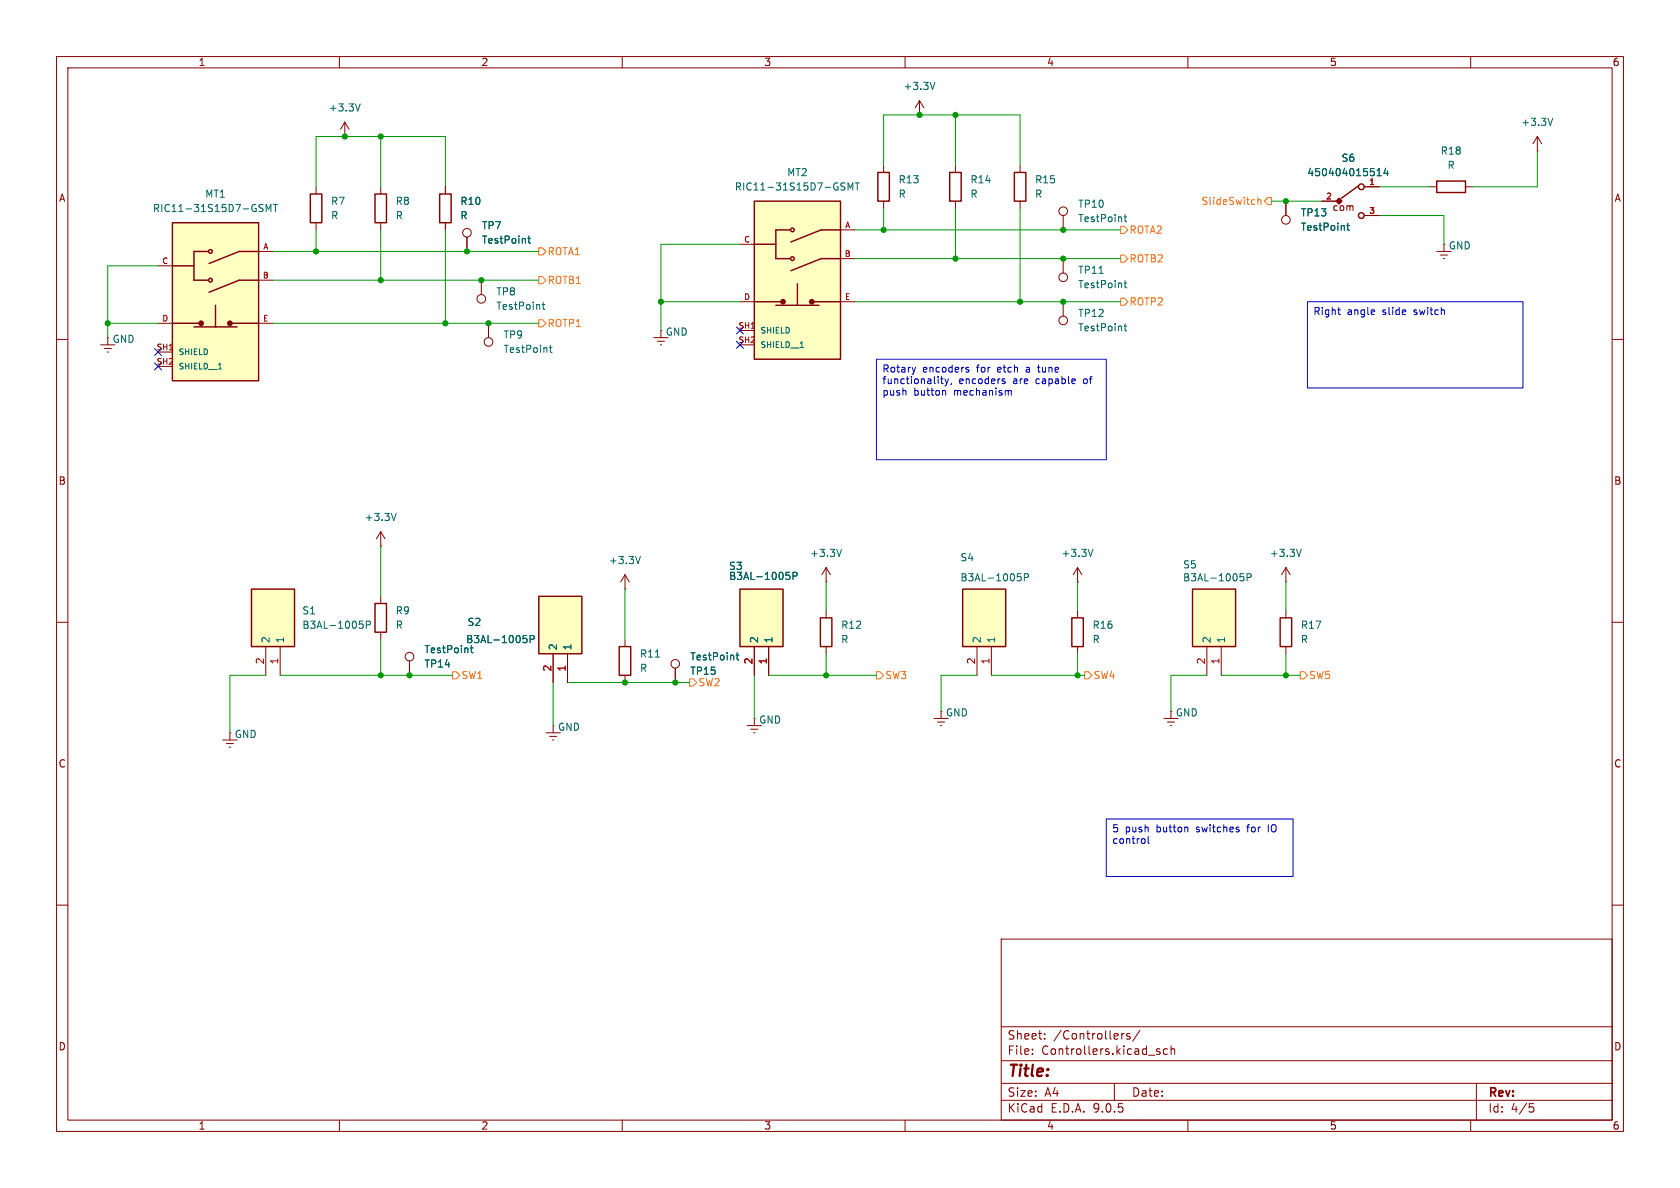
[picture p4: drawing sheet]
<svg xmlns="http://www.w3.org/2000/svg" width="297mm" height="210mm" viewBox="0 0 297 210" stroke-linecap="round" stroke-linejoin="round" font-family="sans-serif">
<g fill="none" stroke="#840000" stroke-width=".18">
<path d="M10 10h277v190h-277zM12 12h273v186h-273zM60 10v2M110 10v2M160 10v2M210 10v2M260 10v2M55.9 33v1.3M55.9 39.4v1.2M67.3 33v1.3M67.3 39.4v1.2M168.9 29.2v1.3"/>
<path d="M168.9 35.6v1.2M188 53.3v2.6M10 60h2M285 60h2M10 110h2M110.5 104.1h.1M110.5 101.6l-.8 1.3M110.5 101.6l.8 1.3M110.5 101.6v2.5M110.5 113v1.3M110.5 119.4v1.3M119.4 118.1v2.6"/>
<path d="M146 102.9h.1M146 100.3v2.6M146 108v1.2M146 114.3v1.3M146 100.3l-.7 1.3M146 100.3l.8 1.3M190.5 102.9h.1M190.5 100.3l-.8 1.3M190.5 100.3l.8 1.3M190.5 100.3v2.6M227.3 102.9h.1M227.3 100.3l-.7 1.3"/>
<path d="M227.3 100.3l.8 1.3M227.3 100.3v2.6M285 110h2M10 160h2M177 166h108v32h-108zM285 160h2M60 198v2M110 198v2M160 198v2M177 194.5h108M177 191.5h108M177 187.5h108"/>
<path d="M177 181.5h108M182.5 186.3v.1M182.5 185.5v.1M184.7 183.6v.1M184.7 182.8v.1M197 191.5v3M198.3 182.7v1M198.7 182.7l-.2 .1-.2 .2M199.7 182.8l-.3-.1-.2 .2v.2l.5 .2v.3h-.5M201.5 182.1l-1.3 2M204.5 185.8l.5 .2 .1 .1-.1 .2-.4 .1M204.5 185.5h.5"/>
<path d="M206.4 185.5l-.4-.1-.3 .3v.4l.1 .2h.6M207 185.5l.2-.1 .4 .1 .1 .9M207 184.9v1.5M210 198v2M260 198v2M261 191.5v6.5M270.4 195.1h.7M270.5 195.7h.4l.3 .3-.2 .5-.5 .1"/>
<circle cx="188" cy="56.6" r=".76"/>
<circle cx="119.4" cy="117.3" r=".76"/>
</g>
<path d="M198.7 57.6h.5M198.9 57.2v1.1l.3 .2M113.2 98.4l-.4 1.2M148.8 97.1l-.5 1.3M193.2 97.1l-.4 1.3M230.1 97.1l-.5 1.3M115.9 116.1h.7M130.1 115.8h.5M130.3 115.4v1.1l.3 .2" fill="none" stroke="#006464" stroke-width=".18"/>
<path d="M54.9 34.3h2v5.1h-2zM66.3 34.3h2v5.1h-2zM167.9 30.5h2v5.1h-2zM109.5 114.3h2v5.1h-2zM145 109.2h2.1v5.1h-2.1z" fill="none" stroke="#840000" stroke-width=".25"/>
<path d="M130.8 104.1h7.6v10.2h-7.6z" fill="#ffffc2"/>
<path d="M77.7 34.3h2.1v5.1h-2.1zM254 32h5.1v2h-5.1zM130.8 104.1h7.6v10.2h-7.6z" fill="none" stroke="#840000" stroke-width=".25"/>
<g fill="none" stroke="#840000" stroke-width=".18">
<path d="M78.7 33v1.3M78.7 39.4v1.2M252.7 33h1.3M259.1 33h1.2M271.8 26.7h.1M271.8 24.1l-.8 1.3M271.8 24.1l.7 1.3M271.8 24.1v2.6M82.5 41.9v2.6M85.1 49.5v2.6M254 44.5h2.5M254.6 45.1h1.3"/>
<path d="M255.1 45.7h.3M255.3 43.2h.1M255.3 43.2v1.3M133.3 114.3v5.1M135.9 114.3v5.1M132.1 128.3h2.5M132.7 128.9h1.3M133.2 129.5h.3M133.3 127h.1M133.3 127v1.3"/>
<circle cx="82.5" cy="41.1" r=".76"/>
<circle cx="85.1" cy="52.8" r=".76"/>
</g>
<path d="M274.5 20.9l-.4 1.3M93.3 42.2h.5M93.5 41.7v1.1l.3 .2M95.8 53.8h.5M96 53.4v1.1l.3 .2M139 101.2h.6M139.1 101.6h.3l.3 .3-.2 .5h-.4M140.2 101.8h.6l.1-.2v-.3l-.7-.1v1.2" fill="none" stroke="#006464" stroke-width=".18"/>
<path d="M133.3 35.6h15.3v27.9h-15.3z" fill="#ffffc2"/>
<g fill="none" stroke="#840000" stroke-width=".25">
<path d="M133.3 35.6h15.3v27.9h-15.3zM240.2 32.9l-3.1 2.2M133.3 43.2h3.9M133.3 53.3h5.1M137.2 54h7.6M139.7 40.6h-2.5v5.1h2.5M141 50.2v3.8M143.5 53.3h5.1M148.6 40.6h-3.4l-5.4 2.2M148.6 45.7h-3.4l-5.4 2.2M189.5 109.2h2v5.1h-2z"/>
<circle cx="240.7" cy="33" r=".51"/>
<circle cx="240.7" cy="38.1" r=".51"/>
<circle cx="140.1" cy="45.7" r=".33"/>
<circle cx="140.1" cy="40.6" r=".33"/>
</g>
<g fill="none" stroke="#840000" stroke-width=".51">
<circle cx="138.4" cy="53.3" r=".25"/>
<circle cx="143.5" cy="53.3" r=".25"/>
</g>
<g fill="none" stroke="#840000" stroke-width=".18">
<path d="M227.3 35.6v2.5M233.7 35.6h2.5M241.3 33h2.5M241.3 38.1h2.5M130.8 43.2h2.5M130.8 53.3h2.5M130.8 58.4h2.5M148.6 53.3h2.5M148.6 40.6h2.5M148.6 45.7h2.5M130.8 61h2.5M190.5 108v1.2"/>
<path d="M190.5 114.3v1.3M205.7 127h2.6M206.4 127.6h1.2M206.9 128.3h.2M207 125.7h.1M207 125.7v1.3"/>
<circle cx="227.3" cy="38.9" r=".76"/>
</g>
<path d="M148.9 32.9l.4 .2 .1 .3-.3 .2h-.3M148.9 32.3l.5 .1M149.9 33.6v-1.3l.4 .9 .5-.9v1.3M151.2 32.3h.7M151.6 32.3v1.3M238.1 39.9h.5M238.3 39.4v1.1l.3 .2M243.5 31.1h.7M243.5 30.2l.3-.4v1.3M245 29.7l-.3 .9h.8M245.3 30.2v.9M141.5 61.4h.6" fill="none" stroke="#006464" stroke-width=".18"/>
<path d="M236.2 35.6l.5-.5 .5 .5-.5 .5z" fill="#840000" stroke="#840000" stroke-width=".25"/>
<path d="M210.8 104.1h7.6v10.2h-7.6z" fill="#ffffc2"/>
<path d="M210.8 104.1h7.6v10.2h-7.6zM226.3 109.2h2v5.1h-2z" fill="none" stroke="#840000" stroke-width=".25"/>
<path d="M213.4 114.3v5.1M215.9 114.3v5.1M227.3 108v1.2M227.3 114.3v1.3" fill="none" stroke="#840000" stroke-width=".18"/>
<path d="M219.3 101.4h.6M219.4 101.9h.3l.2 .2-.1 .5-.4 .1M220.5 102.1l.6-.1 .1-.2-.1-.3-.6-.1v1.3" fill="none" stroke="#006464" stroke-width=".18"/>
<path d="M170.2 104.1h7.6v10.2h-7.6z" fill="#ffffc2"/>
<path d="M170.2 104.1h7.6v10.2h-7.6z" fill="none" stroke="#840000" stroke-width=".25"/>
<g fill="none" stroke="#840000" stroke-width=".18">
<path d="M188 38.1v2.5M115.6 59.7h2.5M116.8 58.4h.1M116.8 58.4v1.3M188 45.7v2.6M116.2 60.3h1.3M116.7 61h.3M172.7 114.3v5.1M175.3 114.3v5.1"/>
<circle cx="188" cy="37.3" r=".76"/>
<circle cx="188" cy="49" r=".76"/>
</g>
<path d="M198.7 38.3h.5M198.9 37.9v1.1l.3 .2M194.3 48.3h.7M198.7 50h.5M198.9 49.6v1.1l.3 .2M179.9 101.4h.6M180 101.9h.3l.2 .2v.5l-.5 .1M181.1 102.1l.6-.1 .1-.2v-.3l-.7-.1v1.3" fill="none" stroke="#006464" stroke-width=".18"/>
<path d="M95.2 105.4h7.7v10.2h-7.7z" fill="#ffffc2"/>
<path d="M66.3 106.7h2v5.1h-2zM95.2 105.4h7.7v10.2h-7.7z" fill="none" stroke="#840000" stroke-width=".25"/>
<g fill="none" stroke="#840000" stroke-width=".18">
<path d="M61 24.1h.1M61 21.6l-.8 1.3M61 21.6l.7 1.3M61 21.6v2.5M19 59.7h.1M19 59.7v1.3M86.4 57.2v2.5M17.8 61h2.5M18.4 61.6h1.3M18.9 62.2h.3M67.3 96.5h.1M67.3 94v2.5"/>
<path d="M67.3 94l-.8 1.3M67.3 94l.8 1.3M67.3 105.4v1.3M67.3 111.8v1.2M72.4 116.8v2.6M97.8 115.6v5.1M100.3 115.6v5.1M96.5 129.5h2.6M97.2 130.2h1.2M97.7 130.8h.2M97.8 128.3h.1M97.8 128.3v1.2"/>
<circle cx="86.4" cy="60.5" r=".76"/>
<circle cx="72.4" cy="116.1" r=".76"/>
</g>
<path d="M63.7 18.4l-.4 1.2M97.1 61.5h.5M97.3 61v1.1l.3 .2M70 90.7l-.4 1.3M83.3 114.1v1.1l.3 .2M92.5 112.3h.6M92.6 112.8h.3l.3 .3-.1 .4-.5 .1M93.7 113l.6-.1 .1-.1v-.3l-.7-.2v1.3" fill="none" stroke="#006464" stroke-width=".18"/>
<path d="M44.4 104.1h7.7v10.2h-7.7z" fill="#ffffc2"/>
<path d="M44.4 104.1h7.7v10.2h-7.7z" fill="none" stroke="#840000" stroke-width=".25"/>
<path d="M47 114.3v5.1M49.5 114.3v5.1M39.4 130.8h2.5M40 131.4h1.3M40.5 132.1h.3M40.6 129.5h.1M40.6 129.5v1.3" fill="none" stroke="#840000" stroke-width=".18"/>
<path d="M63.6 109.8h.6M63.7 110.3h.3l.2 .2-.1 .5-.4 .1M64.8 110.5l.6-.1 .1-.2-.1-.3-.6-.1v1.3" fill="none" stroke="#006464" stroke-width=".18"/>
<path d="M30.5 39.4h15.2v27.9h-15.2z" fill="#ffffc2"/>
<g fill="none" stroke="#840000" stroke-width=".25">
<path d="M30.5 39.4h15.2v27.9h-15.2zM155.2 30.5h2v5.1h-2zM179.3 30.5h2.1v5.1h-2.1zM30.5 47h3.8M30.5 57.2h5.1M34.3 57.8h7.6M36.8 44.5h-2.5v5h2.5M38.1 54v3.8M40.6 57.2h5.1M45.7 44.5h-3.4l-5.3 2.1M45.7 49.5h-3.4l-5.3 2.2"/>
<circle cx="37.2" cy="44.5" r=".33"/>
<circle cx="37.2" cy="49.5" r=".33"/>
</g>
<g fill="none" stroke="#840000" stroke-width=".51">
<circle cx="35.6" cy="57.1" r=".25"/>
<circle cx="40.6" cy="57.1" r=".25"/>
</g>
<g fill="none" stroke="#840000" stroke-width=".18">
<path d="M162.6 17.8l-.8 1.3M162.6 17.8l.7 1.3M162.6 17.8v2.5M78.7 33v1.3M78.7 39.4v1.2M156.2 29.2v1.3M156.2 35.6v1.2M162.6 20.3h.1M180.3 29.2v1.3M180.3 35.6v1.2M227.3 35.6v2.5M233.7 35.6h2.5"/>
<path d="M241.3 33h2.5M241.3 38.1h2.5M27.9 47h2.6M27.9 57.2h2.6M45.7 57.2h2.6M45.7 44.5h2.6M45.7 49.5h2.6M82.5 41.9v2.6M27.9 62.2h2.6M27.9 64.8h2.6M72.4 116.8v2.6M97.8 115.6v5.1"/>
<path d="M100.3 115.6v5.1M119.4 118.1v2.6M133.3 114.3v5.1M135.9 114.3v5.1M165.1 127h2.5M165.7 127.6h1.3M166.2 128.3h.3M166.4 125.7h.1M166.4 125.7v1.3"/>
</g>
<g fill="none" stroke="#006464" stroke-width=".18">
<path d="M165.3 14.5l-.4 1.3M46 36.7l.4 .2 .1 .3-.2 .2h-.3M46 36.1l.5 .1M47.1 37.4v-1.3l.4 .9 .4-.9v1.3M48.3 36.1h.7M48.7 36.1v1.3M238.1 39.9h.5M238.3 39.4v1.1l.3 .2M243.5 31.1h.7M243.5 30.2l.3-.4v1.3M245 29.7l-.3 .9h.8M245.3 30.2v.9"/>
<path d="M93.3 42.2h.5M93.5 41.7v1.1l.3 .2M38.6 65.2h.6M83.3 114.1v1.1l.3 .2M92.5 112.3h.6M92.6 112.8h.3l.3 .3-.1 .4-.5 .1M93.7 113l.6-.1 .1-.1v-.3l-.7-.2v1.3M130.1 115.8h.5M130.3 115.4v1.1l.3 .2M139 101.2h.6M139.1 101.6h.3l.3 .3-.2 .5h-.4M140.2 101.8h.6l.1-.2v-.3l-.7-.1v1.2"/>
</g>
<g fill="none" stroke="#ff7100" stroke-width=".18">
<path d="M222.4 34.9v1.2M222.4 35.4l.2-.1 .3 .1v.7M224.2 34.9h.6v1.3h-.6l-.7-.6zM95.2 56.5h.7l.6 .7-.6 .6h-.7zM95.2 48.9h.7l.6 .6-.6 .7h-.7zM95.2 43.8h.7l.6 .7-.6 .6h-.7zM198.1 40h.7l.6 .6-.6 .7h-.7zM198.1 45.1h.7l.6 .6-.6 .7h-.7zM198.1 52.7h.7l.6 .6-.6 .7h-.7zM80 118.7h.6l.7 .7-.7 .6h-.6zM154.9 118.7h.7l.6 .7-.6 .6h-.7zM191.8 118.7h.6l.6 .7-.6 .6h-.6z"/>
<path d="M229.9 118.7h.6l.6 .7-.6 .6h-.6zM121.9 120h.7l.6 .7-.6 .6h-.7z"/>
</g>
<g fill="none" stroke="#009600" stroke-width=".18">
<path d="M55.9 33v-8.9h22.8v8.9M67.3 24.1v8.9M156.2 29.2v-8.9h24.1v8.9M156.2 36.8v3.8M168.9 20.3v8.9M168.9 36.8v8.9M180.3 36.8v16.5M224.8 35.6h8.9M243.8 33h8.9M243.8 38.1h11.5v5.1M271.8 26.7v6.3h-11.5M19 57.2h8.9"/>
<path d="M27.9 47h-8.9v12.7M48.3 49.5h46.9M48.3 57.2h46.9M48.3 44.5h46.9M55.9 40.6v3.9M67.3 40.6v8.9M78.7 40.6v16.6M116.8 53.3h14M130.8 43.2h-14v15.2M151.1 53.3h47M151.1 45.7h47M151.1 40.6h47"/>
<path d="M67.3 96.5v8.9M47 119.4h-6.4v10.1M49.5 119.4h30.5M67.3 113v6.4M110.5 104.1v8.9M133.3 119.4v7.6M135.9 119.4h19M146 102.9v5.1M146 115.6v3.8M172.7 119.4h-6.3v6.3M175.3 119.4h16.5M190.5 102.9v5.1"/>
<path d="M190.5 115.6v3.8M213.4 119.4h-6.4v6.3M215.9 119.4h14M227.3 102.9v5.1M227.3 115.6v3.8M97.8 120.7v7.6M100.3 120.7h21.6"/>
</g>
<path d="M130.2 57.8l1.2 1.2M131.4 57.8l-1.2 1.2M27.3 64.2l1.2 1.2M27.3 61.6l1.2 1.2M28.5 64.2l-1.2 1.2M28.5 61.6l-1.2 1.2M130.2 60.4l1.2 1.2M131.4 60.4l-1.2 1.2" fill="none" stroke="#000084" stroke-width=".18"/>
<g fill="none" stroke="#0000c2" stroke-width=".18">
<path d="M231.1 53.3h38.1v15.3h-38.1zM236.5 54.8h.5M236.7 55.6h.3M154.9 63.5h40.7v17.8h-40.7zM161.9 64.9l-.3 .9M166.3 67h.5M166.5 66.5v1.1l.3 .2M166.8 69l.4 .2v.7M167.1 67l.3 .8M167.4 67.8l-.3 .4M167.7 67l-.3 .8M168.2 67.8l-.1 .2"/>
<path d="M170.9 65.4h.3l.1 .2-.2 .2h-.2M170.9 64.9l.3 .1M177.3 67h.3M177.3 67.4l.3 .1 .1 .1-.2 .2h-.2M178.2 69.2l.2-.2 .3 .1 .1 .8M183.4 64.9h.5M183.6 64.5v1.2M195.6 144.8h33v10.1h-33zM202.4 148.4v.5l-.1 .1M203 147.8v1.1l.2 .2M209.9 146.3l.1 .8M224.2 145.8v1.3"/>
</g>
<g fill="#009600" stroke="#009600" stroke-width=".18">
<circle cx="180.3" cy="53.3" r=".46"/>
<circle cx="168.9" cy="45.7" r=".46"/>
<circle cx="188" cy="45.7" r=".46"/>
<circle cx="227.3" cy="35.6" r=".46"/>
<circle cx="110.5" cy="120.7" r=".46"/>
<circle cx="119.4" cy="120.7" r=".46"/>
<circle cx="85.1" cy="49.5" r=".46"/>
<circle cx="86.4" cy="57.2" r=".46"/>
<circle cx="146" cy="119.4" r=".46"/>
<circle cx="82.5" cy="44.5" r=".46"/>
<circle cx="67.3" cy="49.5" r=".46"/>
<circle cx="78.7" cy="57.2" r=".46"/>
<circle cx="61" cy="24.1" r=".46"/>
<circle cx="55.9" cy="44.5" r=".46"/>
<circle cx="67.3" cy="24.1" r=".46"/>
<circle cx="72.4" cy="119.4" r=".46"/>
<circle cx="19" cy="57.2" r=".46"/>
<circle cx="67.3" cy="119.4" r=".46"/>
<circle cx="156.2" cy="40.6" r=".46"/>
<circle cx="188" cy="53.3" r=".46"/>
<circle cx="188" cy="40.6" r=".46"/>
<circle cx="162.6" cy="20.3" r=".46"/>
<circle cx="168.9" cy="20.3" r=".46"/>
<circle cx="116.8" cy="53.3" r=".46"/>
<circle cx="190.5" cy="119.4" r=".46"/>
<circle cx="227.3" cy="119.4" r=".46"/>
</g>
<text font-size="2.8" fill="#840000" x="178" y="190.9">Title:</text>
<g font-size="2.1" fill="#840000">
<text x="178" y="184">Sheet:</text>
<text x="186.2" y="184">/Controllers/</text>
<text x="178" y="186.7">File:</text>
<text x="184.1" y="186.7">Controllers.kicad_sch</text>
<text x="178" y="196.9">KiCad</text>
<text x="178" y="194.1">Size:</text>
<text x="184.7" y="194.1">A4</text>
<text x="185.7" y="196.9">E.D.A.</text>
<text x="193.3" y="196.9">9.0.5</text>
<text x="200" y="194.1">Date:</text>
<text x="263" y="194.3">Rev:</text>
<text x="263" y="196.9">Id:</text>
<text x="267.1" y="196.9">4/5</text>
</g>
<g font-size="1.8" fill="#840000">
<text x="35" y="11.9">1</text>
<text x="85" y="11.9">2</text>
<text x="135" y="11.9">3</text>
<text x="185" y="11.9">4</text>
<text x="235" y="11.9">5</text>
<text x="285" y="11.9">6</text>
<text x="10.3" y="35.9">A</text>
<text x="285.3" y="35.9">A</text>
<text x="235.5" y="37.5">com</text>
<text x="10.3" y="85.9">B</text>
<text x="285.3" y="85.9">B</text>
<text x="10.3" y="135.9">C</text>
<text x="285.3" y="135.9">C</text>
<text x="10.3" y="185.9">D</text>
<text x="285.3" y="185.9">D</text>
<text x="35" y="199.9">1</text>
<text x="85" y="199.9">2</text>
<text x="135" y="199.9">3</text>
<text x="185" y="199.9">4</text>
<text x="235" y="199.9">5</text>
<text x="285" y="199.9">6</text>
</g>
<g font-size="1.8" fill="#006464">
<text x="159.6" y="16.1">+3.3V</text>
<text x="58" y="19.9">+3.3V</text>
<text x="268.8" y="22.5">+3.3V</text>
<text x="237.1" y="28.8">S6</text>
<text x="254.6" y="27.5">R18</text>
<text x="36.2" y="35.2">MT1</text>
<text x="129.8" y="33.9">RIC11-31S15D7-GSMT</text>
<text x="139.1" y="31.3">MT2</text>
<text x="158.8" y="32.6">R13</text>
<text x="158.8" y="35.2">R</text>
<text x="171.5" y="32.6">R14</text>
<text x="171.5" y="35.2">R</text>
<text x="182.9" y="32.6">R15</text>
<text x="182.9" y="35.2">R</text>
<text x="231" y="31.3">450404015514</text>
<text x="255.8" y="30.1">R</text>
<text x="26.9" y="37.7">RIC11-31S15D7-GSMT</text>
<text x="58.4" y="36.4">R7</text>
<text x="58.4" y="39">R</text>
<text x="69.9" y="36.4">R8</text>
<text x="69.9" y="39">R</text>
<text x="81.3" y="36.4">R10</text>
<text x="81.3" y="39">R</text>
<text x="85.1" y="40.7">TP7</text>
<text x="190.5" y="39.5">TestPoint</text>
<text x="190.5" y="36.9">TP10</text>
<text x="229.9" y="41">TestPoint</text>
<text x="229.9" y="38.5">TP13</text>
<text x="85.1" y="43.3">TestPoint</text>
<text x="256" y="44.3">GND</text>
<text x="87.6" y="52.4">TP8</text>
<text x="190.5" y="51.2">TestPoint</text>
<text x="190.5" y="48.6">TP11</text>
<text x="87.6" y="55">TestPoint</text>
<text x="117.6" y="59.5">GND</text>
<text x="190.5" y="58.8">TestPoint</text>
<text x="190.5" y="56.2">TP12</text>
<text x="19.8" y="60.8">GND</text>
<text x="88.9" y="60">TP9</text>
<text x="88.9" y="62.6">TestPoint</text>
<text x="64.4" y="92.3">+3.3V</text>
<text x="107.5" y="99.9">+3.3V</text>
<text x="128.8" y="100.9">S3</text>
<text x="143.1" y="98.7">+3.3V</text>
<text x="169.7" y="99.4">S4</text>
<text x="187.6" y="98.7">+3.3V</text>
<text x="209.1" y="100.7">S5</text>
<text x="224.4" y="98.7">+3.3V</text>
<text x="128.8" y="102.7">B3AL-1005P</text>
<text x="169.7" y="103">B3AL-1005P</text>
<text x="209.1" y="103">B3AL-1005P</text>
<text x="47.9" y="113.8" transform="rotate(-90 47.9 113.8)">2</text>
<text x="50.4" y="113.8" transform="rotate(-90 50.4 113.8)">1</text>
<text x="53.3" y="108.8">S1</text>
<text x="53.3" y="111.4">B3AL-1005P</text>
<text x="69.9" y="108.8">R9</text>
<text x="69.9" y="111.4">R</text>
<text x="82.3" y="113.9">B3AL-1005P</text>
<text x="82.6" y="110.8">S2</text>
<text x="134.2" y="113.8" transform="rotate(-90 134.2 113.8)">2</text>
<text x="136.8" y="113.8" transform="rotate(-90 136.8 113.8)">1</text>
<text x="148.6" y="111.4">R12</text>
<text x="148.6" y="113.9">R</text>
<text x="173.6" y="113.8" transform="rotate(-90 173.6 113.8)">2</text>
<text x="176.1" y="113.8" transform="rotate(-90 176.1 113.8)">1</text>
<text x="193" y="111.4">R16</text>
<text x="193" y="113.9">R</text>
<text x="214.2" y="113.8" transform="rotate(-90 214.2 113.8)">2</text>
<text x="216.8" y="113.8" transform="rotate(-90 216.8 113.8)">1</text>
<text x="229.9" y="111.4">R17</text>
<text x="229.9" y="113.9">R</text>
<text x="74.9" y="115.7">TestPoint</text>
<text x="74.9" y="118.2">TP14</text>
<text x="98.7" y="115.1" transform="rotate(-90 98.7 115.1)">2</text>
<text x="101.2" y="115.1" transform="rotate(-90 101.2 115.1)">1</text>
<text x="113" y="116.4">R11</text>
<text x="113" y="119">R</text>
<text x="121.9" y="116.9">TestPoint</text>
<text x="121.9" y="119.5">TP15</text>
<text x="41.4" y="130.7">GND</text>
<text x="98.5" y="129.4">GND</text>
<text x="134.1" y="128.1">GND</text>
<text x="167.1" y="126.8">GND</text>
<text x="207.8" y="126.8">GND</text>
</g>
<g font-size="1.8" fill="#ff7100">
<text x="199.6" y="41.5">ROTA2</text>
<text x="212.3" y="36.4">SlideSwitch</text>
<text x="96.7" y="45.3">ROTA1</text>
<text x="199.6" y="46.6">ROTB2</text>
<text x="96.7" y="50.4">ROTB1</text>
<text x="96.7" y="58">ROTP1</text>
<text x="199.6" y="54.2">ROTP2</text>
<text x="81.5" y="120.2">SW1</text>
<text x="123.4" y="121.5">SW2</text>
<text x="156.4" y="120.2">SW3</text>
<text x="193.2" y="120.2">SW4</text>
<text x="231.3" y="120.2">SW5</text>
</g>
<g font-size="1.8" fill="#0000c2">
<text x="232.1" y="56">Right</text>
<text x="238.2" y="56">angle</text>
<text x="244.5" y="56">slide</text>
<text x="250.2" y="56">switch</text>
<text x="155.9" y="66.2">Rotary</text>
<text x="155.9" y="68.2">functionality,</text>
<text x="155.9" y="70.3">push</text>
<text x="161.5" y="70.3">button</text>
<text x="163.1" y="66.2">encoders</text>
<text x="168.8" y="70.3">mechanism</text>
<text x="169.5" y="68.2">encoders</text>
<text x="172.8" y="66.2">for</text>
<text x="176.6" y="66.2">etch</text>
<text x="179.2" y="68.2">are</text>
<text x="181.9" y="66.2">a</text>
<text x="183.4" y="68.2">capable</text>
<text x="184.2" y="66.2">tune</text>
<text x="192" y="68.2">of</text>
<text x="196.5" y="147.5">5</text>
<text x="196.5" y="149.5">control</text>
<text x="198.9" y="147.5">push</text>
<text x="204.6" y="147.5">button</text>
<text x="211.8" y="147.5">switches</text>
<text x="221" y="147.5">for</text>
<text x="224.8" y="147.5">IO</text>
</g>
<g font-size="1.8" fill="#a90000">
<text x="46.7" y="117.5" transform="rotate(-90 46.7 117.5)">2</text>
<text x="49.3" y="117.5" transform="rotate(-90 49.3 117.5)">1</text>
<text x="97.5" y="118.8" transform="rotate(-90 97.5 118.8)">2</text>
<text x="100.1" y="118.8" transform="rotate(-90 100.1 118.8)">1</text>
<text x="133.1" y="117.5" transform="rotate(-90 133.1 117.5)">2</text>
<text x="135.6" y="117.5" transform="rotate(-90 135.6 117.5)">1</text>
<text x="172.5" y="117.5" transform="rotate(-90 172.5 117.5)">2</text>
<text x="175" y="117.5" transform="rotate(-90 175 117.5)">1</text>
<text x="213.1" y="117.5" transform="rotate(-90 213.1 117.5)">2</text>
<text x="215.6" y="117.5" transform="rotate(-90 215.6 117.5)">1</text>
</g>
<g font-size="1.4" fill="#a90000">
<text x="234.3" y="35.3">2</text>
<text x="242" y="32.8">1</text>
<text x="149.3" y="40.4">A</text>
<text x="242" y="37.8">3</text>
<text x="28.6" y="46.7">C</text>
<text x="46.4" y="44.2">A</text>
<text x="131.4" y="42.9">C</text>
<text x="149.2" y="45.5">B</text>
<text x="46.4" y="49.3">B</text>
<text x="131.4" y="53.1">D</text>
<text x="149.3" y="53.1">E</text>
<text x="28.6" y="56.9">D</text>
<text x="46.4" y="56.9">E</text>
<text x="130.5" y="58.2">SH1</text>
<text x="27.6" y="62">SH1</text>
<text x="27.6" y="64.5">SH2</text>
<text x="130.5" y="60.7">SH2</text>
</g>
<g font-size="1.4" fill="#006464">
<text x="134.4" y="59.2">SHIELD</text>
<text x="31.5" y="63">SHIELD</text>
<text x="31.5" y="65.5">SHIELD__1</text>
<text x="134.4" y="61.7">SHIELD__1</text>
</g>
</svg>
